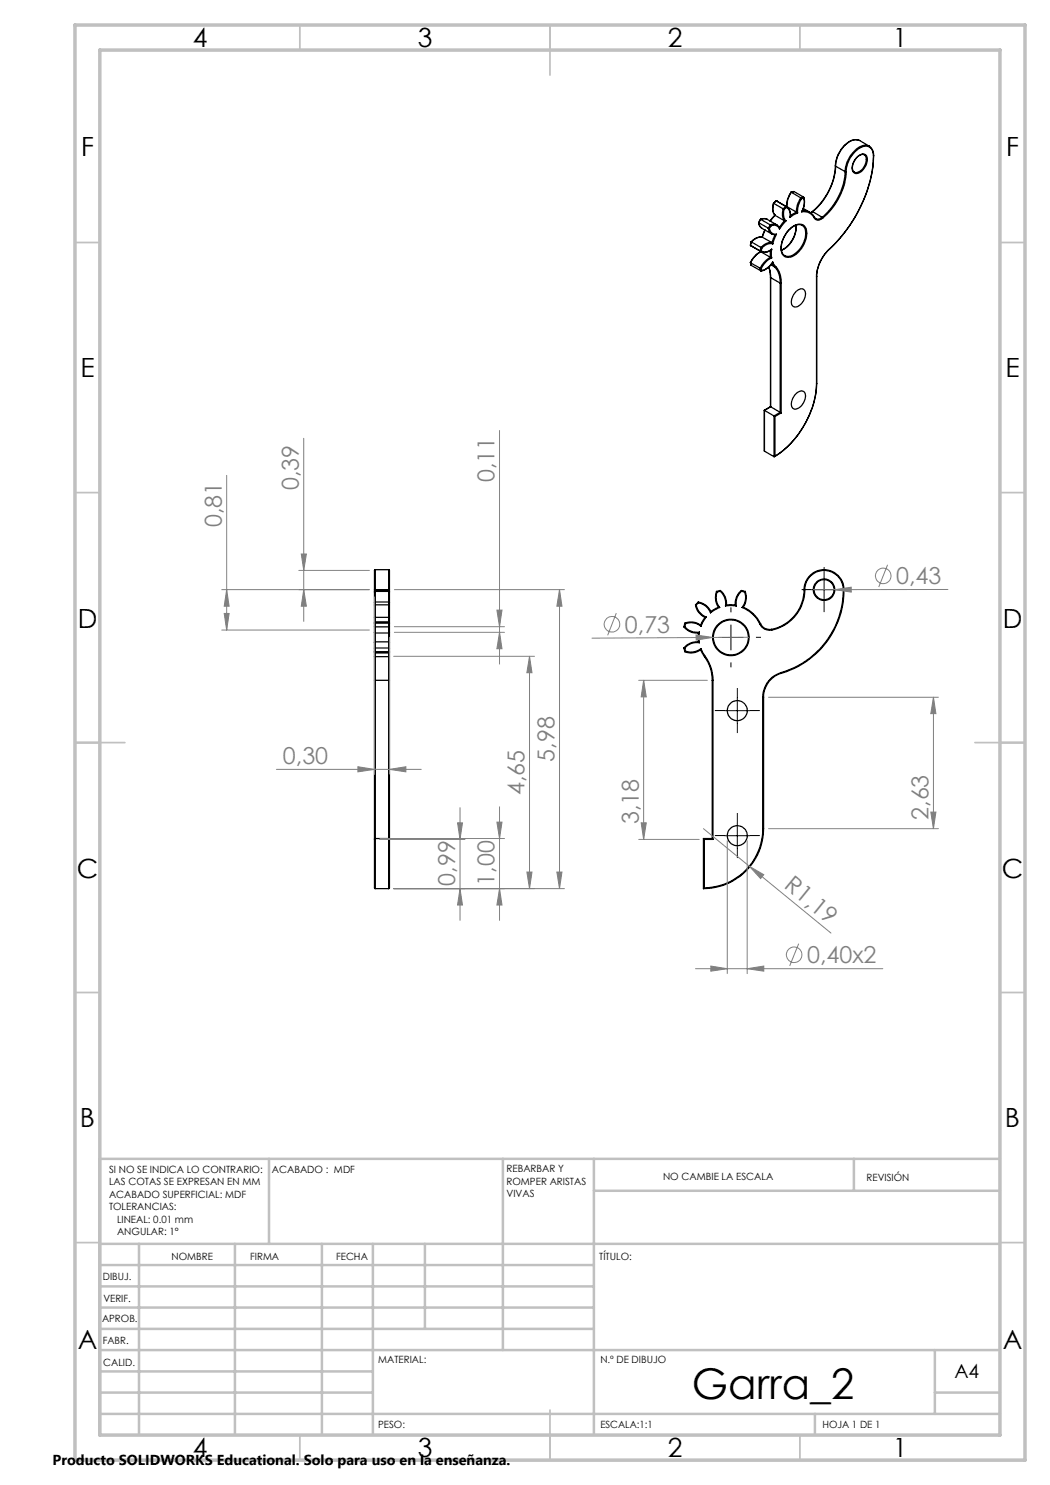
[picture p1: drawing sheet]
<svg xmlns="http://www.w3.org/2000/svg" width="210mm" height="297mm" viewBox="0 0 210 297" stroke-linecap="round" stroke-linejoin="round" font-family="sans-serif">
<g fill="none" stroke="#000" stroke-width=".25">
<path d="M158.2 38.4a4.6 4.6 0 0 0-.9 2.9M158.2 38.4h.1M158.3 38.4a4.5 4.5 0 0 0-.9 2.9M158.3 38.4l1.9 1.2M158.8 38.3l-.6 .1M158.8 38.3l-.5 .1M158.8 38.3l1.9 1.1M160.2 39.6a4.3 4.3 0 0 0-.9 2.8M160.2 39.6l.1 .2M160.3 39.8a4.2 4.2 0 0 0-.8 2.8M160.7 39.4l-.5 .2M160.7 39.4v.2"/>
<path d="M160.7 39.4a3.4 3.4 0 0 1-.4 3M160.7 39.6l-.4 .2M160.7 39.6a3.5 3.5 0 0 1-.4 2.8M167.1 33.2a12.8 12.8 0 0 1-4.6 9.1M167.1 33.2h.1M167.1 33.2a12.9 12.9 0 0 1-4.6 9.1M167.1 33.2l1.9 1.1M169 34.3a12.9 12.9 0 0 1-4.6 9.2M169 34.3h.2M169.2 34.3a13 13 0 0 1-4.7 9.3M170.9 34.4v.1M171.3 31.5a1.2 1.2 0 0 1 2-.3 2.85 2.85 0 0 1-2.2 3.5 1.38 1.38 0 0 1-.5-2.1z"/>
<path d="M171.6 31.3a.94 .94 0 0 1 1.5-.1 2.57 2.57 0 0 1-2.1 3.3 1.23 1.23 0 0 1-.4-1.7l.4-.8zM171.8 28.1a2.75 2.75 0 0 0-3 1 6.3 6.3 0 0 0-1.7 4.1M173.8 29.2a2.14 2.14 0 0 1 .9 1.9M173.8 29.2a3.2 3.2 0 0 0-3.4 1.6 6 6 0 0 0-1.4 3.5M173.8 29.2l-1.9-1.1a2.54 2.54 0 0 0-2.9 .9 6.6 6.6 0 0 0-1.9 4.2M174.7 31.2a1.7 1.7 0 0 0-.9-1.8 1.7 1.7 0 0 0-2 .3 5.9 5.9 0 0 0-2.6 4.6M174.7 31.2a27.8 27.8 0 0 1-8.8 18.6M174.7 31.1a27.6 27.6 0 0 1-8.8 18.7M174.7 31.1v.1M150.1 52.5l.2 .6M150.1 52.5v.1M150.1 49.1l.4 .2"/>
<path d="M150.1 52.6l.2 .5M150.1 49.1l2.1 1.2M150.1 49.1l1.9 1.1M150.1 52.6l1.9 1.1M150.2 48.4l-.1 .7M150.2 48.4h.1M150.3 48.4l-.2 .7M150.3 48.4l1.9 1.1M150.3 53.1l1.9 1.1M151.7 44.5l.2 .7 .5 .5M151.7 44.5l.1 .1M151.8 44.6l.1 .5 .5 .6"/>
<path d="M151.8 44.6l1.9 1M152 53.7h.3M152 53.7l.2 .5M152 50.2l.2 .1M152.1 43.8l.8-.1 .5 .1M152.2 43.9l-.5 .6M152.2 50.3a4.6 4.6 0 0 0-2.1 2.2M152.2 43.9l-.4 .7M152.2 50.3v.1M152.2 50.3h.1M152.2 43.9l1.9 1.1M152.2 49.5l.2 .1"/>
<path d="M152.2 49.5l-.2 .7M152.2 50.4a5 5 0 0 0-2.1 2.2M152.2 50.4l1.9 1.1M152.3 53.7l.1 .4M152.3 50.2h-.3M152.4 49.6l-.1 .6M152.4 54.1l-.2 .1M152.4 45.7l1.9 1.1M152.5 47.4a2.47 2.47 0 0 0-2.3 1M152.5 47.4a2.53 2.53 0 0 0-2.2 1M152.5 47.4l1.9 1.1M153 46l-.6 1.5"/>
<path d="M153 46l-.5 1.4M153.4 43.8l2 1.2M153.4 43.8l-.7-.1-.5 .2M153.7 45.6l.2 .1M153.7 45.6l.1 .6 .5 .6M153.9 45.7a1.26 1.26 0 0 0 1.4 1.1M154.1 45l-.4 .6M154.1 45l.1 .2M154.1 45l.5-.2 .8 .2M154.1 55.5l-.4-2.1 .3 .7 .1 1.4M154.1 51.5a4.7 4.7 0 0 0-2.1 2.2M154.1 51.5l.2 .1"/>
<path d="M154.1 50.1v1.4M154.1 55.5h.1M154.1 55.5v25.8M154.1 55.5l1.9 1.1M154.2 45.2l-.3 .5M154.2 45.2a1.24 1.24 0 0 1 1.7 .6M154.2 52.9l.7 .5M154.3 49.8a1.91 1.91 0 0 1-2.1 .5M154.3 51.6a4.3 4.3 0 0 0-2 2.1M154.3 49.8v1.8M154.3 49.8a1.73 1.73 0 0 1-2 .4M154.3 46.8h.1"/>
<path d="M154.4 48.5a2.55 2.55 0 0 0-2.2 1M154.4 48.5l.2 .3M154.4 52.6l.5 .8M154.4 46.8l.6 .2 .3-.2M154.6 52.4l-.1 .1a3.6 3.6 0 0 1-2.3 1.7M154.6 52.4l.6 .9M154.6 52.4a4 4 0 0 1-2.2 1.7M154.6 48.8a2.17 2.17 0 0 0-2.2 .8M154.7 40.6a2.33 2.33 0 0 0 .3 2.4M154.7 40.6v.1M154.7 40.7a2.54 2.54 0 0 0 .3 2.4M154.7 40.7l1.9 1.1"/>
<path d="M154.9 53.4a4.4 4.4 0 0 1 1.1 3.2M155 43l-1 1.2M155 46.9l-.6 1.6M155 43.1l-.9 1.1M155 43.1l1.9 1.1M155.2 53.3a4.6 4.6 0 0 1 1 3.3M155.2 53.3l-.3 .1M155.3 40.2l-.6 .4M155.3 40.2h.1M155.3 40.2l-.6 .5M155.3 40.2l2.1 1.2M155.3 40.2l.2 .1"/>
<path d="M155.3 46.8l-.7 2M155.4 45l.5 .6v.2M156 56.6h.2M156 56.6v25.9M156.2 56.6v26M156.6 41.8a2.5 2.5 0 0 0 .3 2.4M156.6 41.8l.2 .1M156.8 41.9a2.25 2.25 0 0 0 .4 2.3M156.9 44.2h.3M156.9 44.2l-1 1.3M156.9 51.1h.1M157.2 41.3l-.6 .5"/>
<path d="M157.2 41.3l.1 .2M157.2 41.3l.2 .1M157.2 44.2l-1.3 1.6M157.3 41.5l-.5 .4M157.3 41.5a1.74 1.74 0 0 1 .7 2M157.3 41.3h.1M157.4 41.4a1.81 1.81 0 0 1 .6 2.1M157.4 41.3l1.9 1.1M157.4 41.3l-.1 .1M157.8 46a2.51 2.51 0 0 1 3-.9 3.3 3.3 0 0 1 0 3.8 3.8 3.8 0 0 1-3.6 2.5 1.94 1.94 0 0 1-.9-2.5 6 6 0 0 1 1.5-2.9zM159.2 45a5.3 5.3 0 0 1-2.9 5M159.2 45a5.2 5.2 0 0 1-2.9 5.1"/>
<path d="M159.2 58.3a1.07 1.07 0 0 1 1.7-.2 2.62 2.62 0 0 1-1.9 3.3 1.05 1.05 0 0 1-.7-1.5l.4-.9zM159.3 42.4l.2 .2M159.3 42.4l-1.2 .7M159.5 42.6l-1.5 .9M160.3 42.4a2.34 2.34 0 0 1 2.6 1.2M160.4 45a2.49 2.49 0 0 0-2.7 1.1 4.8 4.8 0 0 0-1.2 4.5l.5 .5M160.4 45h.1M160.4 45a2.78 2.78 0 0 1 .3 3.5 4.3 4.3 0 0 1-3.1 2.8l-.6-.2M160.5 42.2a2.42 2.42 0 0 1 2.4 1.3M160.7 41.7l1.2 .7M162.5 42.3l-.4 .3M162.5 42.3h.1"/>
<path d="M162.5 42.3l-.3 .3M162.5 42.3l1.9 1.2M162.9 43.6a1.03 1.03 0 0 0 1.6 0M162.9 43.5a.76 .76 0 0 0 1.3 .1l.2-.1M162.9 43.5v.1M163.3 55.3v21.5M163.3 55.2v.1M163.3 55.2v21.5M164.4 43.5l.1 .1M165.9 49.8a8.3 8.3 0 0 0-2.6 5.4M165.9 49.8a7.9 7.9 0 0 0-2.6 5.5M165.9 49.8h.1"/>
<path d="M159 78.9a1.2 1.2 0 0 1 1.9-.4 2.57 2.57 0 0 1-2 3.3 1.45 1.45 0 0 1-.4-2.1zM163.3 76.8a18.7 18.7 0 0 1-8.3 14.4M163.3 76.7a18.6 18.6 0 0 1-8.4 14.6M163.3 76.7v.1M152.9 82.1h.1M152.9 82.1v8.1M152.9 82.1l1.9 1.1M152.9 90.2l1.9 1.1M154.1 81.3h.1M154.1 81.3l-1.2 .8M154.1 81.3l1.9 1.2M154.8 83.2l.2 .1"/>
<path d="M154.8 83.2v8.1M155 91.2l-.2 .1M155 83.3v7.9M156 82.5l.2 .1M156 82.5l-1.2 .7M156.2 82.6l-1.2 .7M74.9 118.4v2.2M74.9 118.2v.2M74.9 117.9h.1M74.9 117.9v.3M75 113.9l-.1 .1v3.9M75 118.3l-.1 .1"/>
<path d="M75 118.1v.2M75 118.1l-.1 .1M75 118.3v2.1M75 113.9v4M75 113.9h2.8M75 117.9v.2M75 118.3h2.8M75 118.1h2.8M75 117.9h2.8M77.8 113.9l.1 .1v3.9M77.8 118.3l.1 .1M77.8 118.1v.2"/>
<path d="M77.8 118.1l.1 .1M77.8 117.9h.1M77.8 118.3v2.1M77.8 113.9v4M77.8 117.9v.2M77.9 118.4v2.2M77.9 118.2v.2M77.9 117.9v.3M143.3 118.3a3.4 3.4 0 0 0 .4 3.1M143.3 118.3l.1 .1M143.4 118.4a3.1 3.1 0 0 0 .5 3.1M144 118.2a3.2 3.2 0 0 1 1.1 3"/>
<path d="M144 118.2l-.6 .2M144.1 118.1a3.2 3.2 0 0 1 1.2 2.9M144.1 118.1l-.1 .1M144.1 118.1l-.8 .2M148.3 118.1a3.2 3.2 0 0 0-1.2 2.9M148.3 118.1v.1M148.3 118.1l.7 .2M148.3 118.2a3.2 3.2 0 0 0-1.1 3M148.3 118.2l.6 .2M148.9 118.4a3.1 3.1 0 0 1-.5 3.1M149 118.3l-.1 .1M149 118.3a3.4 3.4 0 0 1-.4 3.1"/>
<path d="M160.8 117.9h.2M160.8 117.9a4 4 0 0 1 4-4 4 4 0 0 1 4 4M160.8 117.9a8.1 8.1 0 0 1-6.5 8M161 117.9a3.8 3.8 0 0 1 3.8-3.8 3.8 3.8 0 0 1 3.9 3.8M161 117.9a8.3 8.3 0 0 1-6.7 8.1M168.7 117.9a17.3 17.3 0 0 1-12.5 16.6M168.7 117.9h.1M168.8 117.9a17.4 17.4 0 0 1-12.5 16.8M74.9 126.5l.1 .1M74.9 130.4l.1 .2M74.9 124.7v.6M74.9 125.3l.1 .1"/>
<path d="M74.9 125.3v1.2M74.9 128.5v1.1M74.9 129.6v.6M74.9 130.2l.1 .1M74.9 124.5v.2M74.9 130.2v.2M74.9 120.6v.4M74.9 123.4l.1 .1M74.9 121v2.4M74.9 126.5v2M74.9 123.4v1.1M74.9 131.3h.1"/>
<path d="M74.9 130.4v.9M74.9 136.1v41.5l.1 .1M74.9 136.1h.1M74.9 131.3v4.8M75 128.4l-.1 .1M75 124.4l-.1 .1M75 124.6l-.1 .1M75 124.6v.8M75 129.6h-.1M75 129.6v.7M75 120.4l-.1 .2M75 120.4v.6"/>
<path d="M75 121h-.1M75 121v2.5M75 126.6v1.8M75 131.3v4.8M75 125.4v1.2M75 128.4v1.2M75 124.4v.2M75 130.3v.3M75 123.5v.9M75 130.6v.7M75 126.6h2.8M75 128.4h2.8"/>
<path d="M75 124.4h2.8M75 130.6h2.8M75 125.4h2.8M75 124.6h2.8M75 129.6h2.8M75 130.3h2.8M75 120.4h2.8M75 121h2.8M75 123.5h2.8M75 131.3h2.8M75 136.1v41.6M75 136.1h2.8"/>
<path d="M77.8 128.4l.1 .1M77.8 124.4l.1 .1M77.8 124.6v.8M77.8 124.6l.1 .1M77.8 129.6v.7M77.8 129.6h.1M77.8 120.4v.6M77.8 120.4l.1 .2M77.8 121h.1M77.8 121v2.5M77.8 126.6v1.8M77.8 131.3v4.8"/>
<path d="M77.8 136.1h.1M77.8 125.4v1.2M77.8 128.4v1.2M77.8 124.4v.2M77.8 130.3v.3M77.8 123.5v.9M77.8 130.6v.7M77.8 136.1v41.6M77.9 126.5l-.1 .1M77.9 130.4l-.1 .2M77.9 124.7v.6M77.9 125.3l-.1 .1"/>
<path d="M77.9 125.3v1.2M77.9 129.6v.6M77.9 130.2l-.1 .1M77.9 128.5v1.1M77.9 124.5v.2M77.9 130.2v.2M77.9 120.6v.4M77.9 123.4l-.1 .1M77.9 121v2.4M77.9 126.5v2M77.9 123.4v1.1M77.9 131.3h-.1"/>
<path d="M77.9 130.4v.9M77.9 136.1v41.5l-.1 .1M77.9 131.3v4.8M136.8 129.6h.1M136.8 125.4a3.3 3.3 0 0 0 2.9 1.2M136.8 129.6l.2 .7M136.9 125.3l-.1 .1M136.9 125.3a3.2 3.2 0 0 0 3 1.1M136.9 129.6l.2 .6M137 124.6a3.3 3.3 0 0 1 3.1 .4M137 124.6l.1 .1M137 124.6l-.2 .8"/>
<path d="M137.1 124.7a3.2 3.2 0 0 1 3.1 .6M137.1 130.2l-.1 .1M137.1 124.7l-.2 .6M139.1 121a3.2 3.2 0 0 0 1.9 2.5M139.1 121h.1M139.2 121a3.3 3.3 0 0 0 2.1 2.4M139.7 120.4a3.3 3.3 0 0 1 2.5 1.9M139.7 120.4v.2M139.7 120.4l-.6 .6M139.7 120.6a3.1 3.1 0 0 1 2.4 2M139.7 128.4a3.3 3.3 0 0 0-2.9 1.2M139.7 128.4l.2 .1"/>
<path d="M139.7 126.6v1.8M139.7 120.6l-.5 .4M139.9 128.5a3 3 0 0 0-3 1.1M139.9 126.4l-.2 .2M139.9 126.4v2.1M140.1 125l.1 .3M140.1 130l.8 1.3M140.1 130a3.3 3.3 0 0 1-3.1 .3M140.2 129.7l.8 1.6M140.2 129.7l-.1 .3M140.2 129.7a3.2 3.2 0 0 1-3.1 .5M140.9 131.3a7.9 7.9 0 0 1 1.6 4.8"/>
<path d="M141 123.5l-.9 1.5M141 131.3h-.1M141 131.3a7.9 7.9 0 0 1 1.6 4.8M141.3 123.4l-.3 .1M141.3 123.4l-1.1 1.9M142.2 122.3l-.1 .3M142.5 136.1h.1M142.5 136.1v31.6M142.6 136.1v31.8M143.7 121.4l-1.5 .9M143.7 121.4l.2 .1M143.9 121.5l-1.8 1.1"/>
<path d="M145.1 121.2l.8-.1 1.3 .1M145.3 121h1.8M145.3 121l-.2 .2M147.1 121l.1 .2M148.4 121.5a6.6 6.6 0 0 1 3.6 3.3M148.6 121.4l-.2 .1M148.6 121.4a6.9 6.9 0 0 1 3.5 3.3M152 124.8a2.07 2.07 0 0 0 2.3 1.2M152.1 124.7l-.1 .1M152.1 124.7a1.93 1.93 0 0 0 2.2 1.2M152.5 139.4h.2M152.5 139.4v26.3"/>
<path d="M152.7 139.4v26.3M154.3 125.9v.1M156.2 134.5l.1 .2M156.2 134.5a5.2 5.2 0 0 0-3.7 4.9M156.3 134.7a4.9 4.9 0 0 0-3.6 4.7M74.9 167.9l.1-.2h2.8l.1 .2M75 177.7h2.8M140.7 167.7l.2 .2M140.7 167.7h1.8M140.7 167.7v10M140.9 177.6l-.2 .1M140.9 167.9v9.7"/>
<path d="M140.9 167.9h1.7M142.5 167.7l.1 .2M152.5 165.7a11.9 11.9 0 0 1-11.6 11.9M152.5 165.7h.2M152.7 165.7a12 12 0 0 1-12 12"/>
<circle cx="164.8" cy="117.9" r="1.99"/>
<circle cx="164.8" cy="117.9" r="2.15"/>
<circle cx="146.2" cy="127.5" r="3.5"/>
<circle cx="146.2" cy="127.5" r="3.6"/>
<circle cx="147.4" cy="142.1" r="2"/>
<circle cx="147.4" cy="167.1" r="2"/>
</g>
<g fill="none" stroke="#808080" stroke-width=".2">
<path d="M45.3 95.1v30.9M60.7 87.7v36.6M99.9 86.1v46.7M44.3 117.9h29.6M45.3 117.9l.5 3.3h-1zM59.8 114.1h14.1M60.3 110.8h1l-.6 3.3zM60.7 117.9l.6 3.3h-1zM74.9 119.4v35.5M78.9 117.9h34M111.9 117.9l.5 3.3h-1zM111.9 117.9v59.8"/>
<path d="M162.7 117.9h4.3M167 117.9l3.3-.5v1zM177.5 113l-1.7 4.4M189.6 117.9h-22.6M44.3 126h29.6M44.8 122.7h1l-.5 3.3zM77.9 127.5v27.4M78.7 131.3h28.2M78.9 125.3h22M78.9 126.5h22M99.4 122h1l-.5 3.3zM99.9 126.5l.5 3.2h-1z"/>
<path d="M105.9 131.3l.5 3.2h-1zM105.9 131.3v46.4M123.3 122.6l-1.8 4.5M127.7 136.1h13.8M128.7 136.1v31.8M128.7 136.1l.6 3.3h-1.1zM139.2 127l3.3 .5-3.3 .5zM149.8 127.5l-31.4 .1M153.7 139.4h34M186.7 139.4l.5 3.3h-1zM186.7 139.4v26.3M55.3 153.9h28.9"/>
<path d="M71.6 153.3l3.3 .6-3.3 .5zM77.9 153.9l3.3-.6v1.1zM75.9 167.9h17.1M76 167.7h24.9M78.7 177.7h34.2M91.5 164.6h1l-.5 3.3zM92 177.7l.5 3.3h-1zM92 161.5v22.6M99.4 164.4h1l-.5 3.3zM99.9 177.7l.5 3.3h-1zM99.9 161.4v22.7M105.4 174.4h1l-.5 3.3z"/>
<path d="M111.4 174.4h1l-.5 3.3zM127.7 167.9h12.1M128.2 164.6h1.1l-.6 3.3zM140.7 165.7l9.2 7.5M145.5 168.1v26.6M149.4 168.1v26.6M149.9 173.2l2.9 1.7-.7 .8zM149.9 173.2l16.3 13.4M153.7 165.7h34M186.2 162.4h1l-.5 3.3zM139.1 193.7h37.5M142.2 193.2l3.3 .5-3.3 .5z"/>
<path d="M149.4 193.7l3.4-.5v1zM159.7 188.7l-1.8 4.5"/>
<circle cx="176.7" cy="115.2" r="1.55"/>
<circle cx="122.4" cy="124.9" r="1.56"/>
<circle cx="158.8" cy="191" r="1.55"/>
</g>
<g fill="none" stroke="#000" stroke-width=".2" stroke-dasharray="15.2 1.3 1.3 1.3" stroke-linecap="butt">
<path d="M162.3 117.9h-2M164.8 115.4v-2M167.3 117.9h2M141.2 127.5h-1M146.2 122.5v-1M146.2 132.5v1M147.5 139.6v-2M151.2 127.5h1M164.8 120.4v2M145 142.1h-2M147.5 144.6v2M150 142.1h2"/>
<path d="M145 167.1h-2M147.5 164.6v-2M147.5 169.6v2M150 167.1h2"/>
</g>
<path d="M162.3 117.9h5M164.8 115.4v5M143.7 127.5h5M146.2 125v5M147.5 139.6v5M145 142.1h5M145 167.1h5M147.5 164.6v5" fill="none" stroke="#000" stroke-width=".2"/>
<g fill="none" stroke="#c0c0c0" stroke-width=".35">
<path d="M60 5v5M110 5v10M160 5v5M15 48.5h5M200 48.5h5M15 98.5h5M200 98.5h5M15 148.5h10M195 148.5h10M15 198.5h5M200 198.5h5M15 248.5h5"/>
<path d="M200 248.5h5M60 287v5M110 282v10M160 287v5"/>
</g>
<g fill="none" stroke="#c0c0c0" stroke-width=".5">
<path d="M53.8 231.8v17M100.6 231.8v38.2M118.8 231.8v55.2M118.8 238.2h81.2M170.8 231.8v6.4M200 231.8h-180v55.2M20 248.8h180M20 257.3h98.8M20 253h98.8M27.8 248.8v38.2M47 248.8v38.2M64.4 248.8v38.2"/>
<path d="M74.6 248.8v38.2M85 248.8v17M20 265.8h98.8M20 261.5h98.8M20 278.5h54.6M20 274.3h54.6M20 270h180M187 278.5h13M187 270v12.8M20 282.8h180M163 282.8v4.2"/>
</g>
<path d="M15 5h190v287h-190zM20 10h180v277h-180z" fill="none" stroke="#c0c0c0" stroke-width=".7"/>
<g fill="#808080">
<path d="M167 117.9l3.3-.5v1z"/>
<path d="M139.2 127l3.3 .5-3.3 .5z"/>
<path d="M149.9 173.2l2.9 1.7-.7 .8z"/>
<path d="M77.9 153.9l3.3-.6v1.1zM71.6 153.3l3.3 .6-3.3 .5z"/>
<path d="M142.2 193.2l3.3 .5-3.3 .5zM149.4 193.7l3.4-.5v1z"/>
<path d="M92 177.7l.5 3.3h-1zM91.5 164.6h1l-.5 3.3zM99.9 177.7l.5 3.3h-1zM99.4 164.4h1l-.5 3.3zM105.4 174.4h1l-.5 3.3zM105.9 131.3l.5 3.2h-1zM111.4 174.4h1l-.5 3.3zM111.9 117.9l.5 3.3h-1zM44.8 122.7h1l-.5 3.3zM45.3 117.9l.5 3.3h-1zM186.2 162.4h1l-.5 3.3zM186.7 139.4l.5 3.3h-1z"/>
<path d="M99.4 122h1l-.5 3.3zM99.9 126.5l.5 3.2h-1zM60.3 110.8h1l-.6 3.3zM60.7 117.9l.6 3.3h-1zM128.7 136.1l.6 3.3h-1.1zM128.2 164.6h1.1l-.6 3.3z"/>
</g>
<text font-size="8.5" x="138.4" y="279.7">Garra_2</text>
<g font-size="5.3">
<text x="38.5" y="9.5">4</text>
<text x="83.5" y="9.5">3</text>
<text x="133.6" y="9.5">2</text>
<text x="178.6" y="9.5">1</text>
<text x="16.2" y="31.2">F</text>
<text x="201.2" y="31.2">F</text>
<text x="16.1" y="75.5">E</text>
<text x="201.1" y="75.5">E</text>
<text x="15.5" y="125.5">D</text>
<text x="200.5" y="125.5">D</text>
<text x="15.4" y="175.5">C</text>
<text x="200.4" y="175.5">C</text>
<text x="16" y="225.5">B</text>
<text x="201" y="225.5">B</text>
<text x="15.5" y="269.7">A</text>
<text x="200.5" y="269.7">A</text>
<text x="38.5" y="291.5">4</text>
<text x="83.5" y="291.5">3</text>
<text x="133.6" y="291.5">2</text>
<text x="178.6" y="291.5">1</text>
</g>
<g font-size="4.7" fill="#808080">
<text x="59.8" y="98" transform="rotate(-90 59.8 98)">0,39</text>
<text x="98.9" y="96.4" transform="rotate(-90 98.9 96.4)">0,11</text>
<text x="44.3" y="105.4" transform="rotate(-90 44.3 105.4)">0,81</text>
<text x="179.2" y="116.9">0,43</text>
<text x="125" y="126.5">0,73</text>
<text x="56.6" y="152.8">0,30</text>
<text x="110.9" y="152.3" transform="rotate(-90 110.9 152.3)">5,98</text>
<text x="104.9" y="159" transform="rotate(-90 104.9 159)">4,65</text>
<text x="127.7" y="164.8" transform="rotate(-90 127.7 164.8)">3,18</text>
<text x="185.7" y="164" transform="rotate(-90 185.7 164)">2,63</text>
<text x="91" y="177.1" transform="rotate(-90 91 177.1)">0,99</text>
<text x="98.9" y="177.1" transform="rotate(-90 98.9 177.1)">1,00</text>
<text x="156.7" y="177.5" transform="rotate(39 156.7 177.5)">R1,19</text>
<text x="161.4" y="192.6">0,40x2</text>
</g>
<text font-size="3.9" x="190.9" y="275.5">A4</text>
<text font-size="2.9" x="10.5" y="292.9">Producto SOLIDWORKS Educational. Solo para uso en la enseñanza.</text>
<g font-size="2">
<text x="21.8" y="234.6">SI NO SE INDICA LO CONTRARIO:</text>
<text x="21.8" y="237.1">LAS COTAS SE EXPRESAN EN MM</text>
<text x="21.8" y="239.6">ACABADO SUPERFICIAL: MDF</text>
<text x="54.4" y="234.6">ACABADO : MDF</text>
<text x="101.3" y="234.5">REBARBAR Y</text>
<text x="101.3" y="237">ROMPER ARISTAS</text>
<text x="101.3" y="239.5">VIVAS</text>
<text x="132.6" y="236">NO CAMBIE LA ESCALA</text>
<text x="173.3" y="236.2">REVISIÓN</text>
<text x="21.8" y="242.1">TOLERANCIAS:</text>
<text x="23.4" y="244.6">LINEAL: 0.01 mm</text>
<text x="23.4" y="247.1">ANGULAR: 1°</text>
<text x="34.3" y="252">NOMBRE</text>
<text x="50" y="251.9">FIRMA</text>
<text x="67.2" y="251.9">FECHA</text>
<text x="119.9" y="251.9">TÍTULO:</text>
<text x="20.6" y="256.1">DIBUJ.</text>
<text x="20.7" y="260.3">VERIF.</text>
<text x="20.4" y="264.4">APROB.</text>
<text x="20.5" y="268.8">FABR.</text>
<text x="20.7" y="273.1">CALID.</text>
<text x="75.6" y="272.5">MATERIAL:</text>
<text x="120.1" y="272.5">N.º DE DIBUJO</text>
<text x="75.6" y="285.5">PESO:</text>
<text x="120.1" y="285.6">ESCALA:1:1</text>
<text x="164.5" y="285.6">HOJA 1 DE 1</text>
</g>
</svg>
